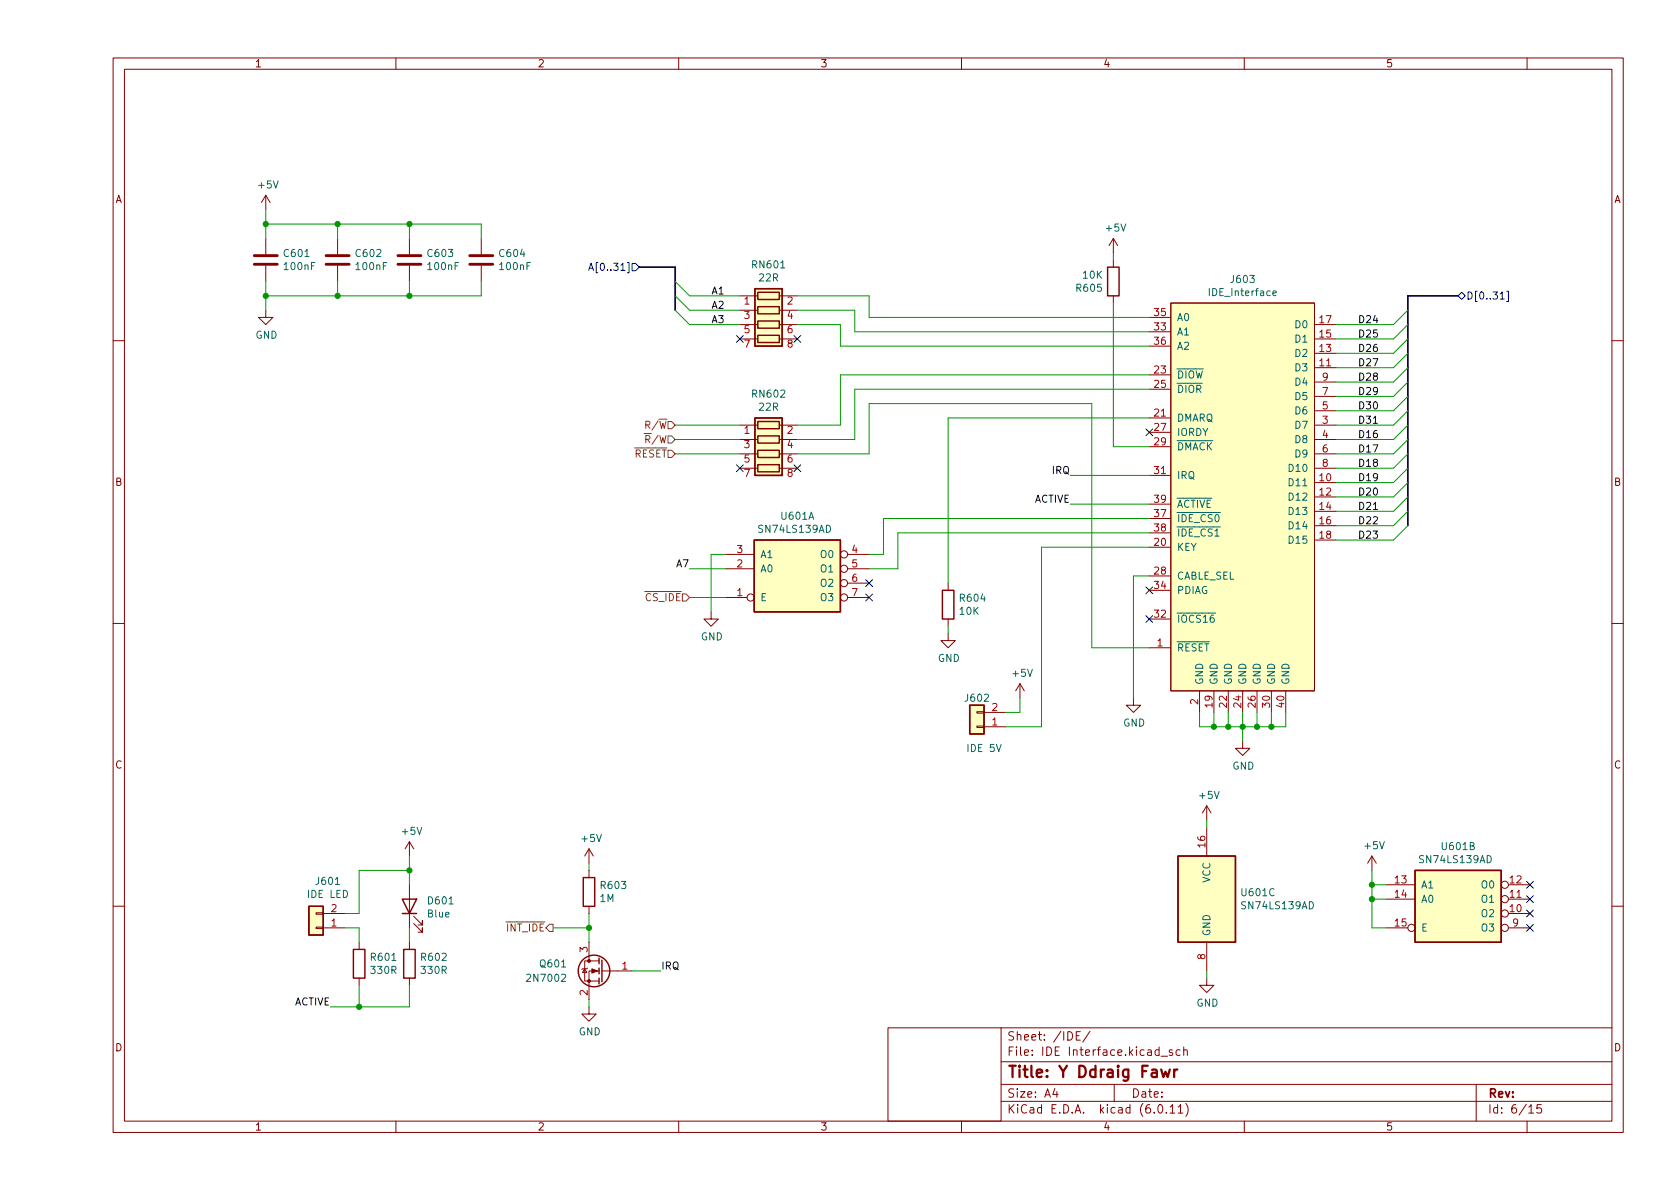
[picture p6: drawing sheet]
<svg xmlns="http://www.w3.org/2000/svg" width="297mm" height="210mm" viewBox="0 0 297 210" stroke-linecap="round" stroke-linejoin="round" font-family="sans-serif">
<g fill="none" stroke="#840000" stroke-width=".18">
<path d="M20 10.2h267v190.1h-267zM22 12.2h263v186.1h-263zM70 10.2v2M120 10.2v2M170 10.2v2M220 10.2v2M270 10.2v2M47 34.5v2.6M47 34.5l-.8 1.3M47 34.5l.8 1.3M47 54.9v1.2h1.3l-1.3 1.3-1.3-1.3h1.3M47 42.2v2.8"/>
<path d="M47 47v2.8M59.7 42.2v2.8M59.7 47v2.8M72.4 42.2v2.8M72.4 47v2.8M85.1 42.2v2.8M85.1 47v2.8M130.8 59.9h3.2M130.8 57.4h3.2M130.8 52.3h3.2M130.8 54.9h3.2M137.8 59.9h3.2"/>
<path d="M137.8 57.4h3.2M137.8 52.3h3.2M137.8 54.9h3.2M196.8 42.2v2.5M196.8 46v1.2M196.8 52.3v1.3M196.8 42.2l-.7 1.2M196.8 42.2l.8 1.2M203.2 58.7h3.8M203.2 56.1h3.8M207 53.6h25.4v68.6h-25.4zM232.4 59.9h3.8"/>
<path d="M232.4 57.4h3.8M20 60.2h2M130.8 75.2h3.2M130.8 77.7h3.2M137.8 75.2h3.2M137.8 77.7h3.2M203.2 73.9h3.8M203.2 66.3h3.8M203.2 68.8h3.8M203.2 76.4h3.8M203.2 79h3.8M203.2 61.2h3.8"/>
<path d="M232.4 75.2h3.8M232.4 77.7h3.8M232.4 65h3.8M232.4 62.5h3.8M232.4 72.6h3.8M232.4 70.1h3.8M232.4 67.6h3.8M285 60.2h2M128.3 98h5M130.8 80.3h3.2M130.8 82.8h3.2M137.8 80.3h3.2"/>
<path d="M137.8 82.8h3.2M149.9 98h3.8M203.2 96.8h3.8M203.2 84.1h3.8M203.2 91.7h3.8M203.2 94.2h3.8M203.2 89.1h3.8M232.4 80.3h3.8M232.4 82.8h3.8M232.4 85.3h3.8M232.4 87.9h3.8M232.4 90.4h3.8"/>
<path d="M232.4 93h3.8M232.4 95.5h3.8M20 110.2h2M125.7 108.2v1.3h1.3l-1.3 1.2-1.2-1.2h1.2M128.3 105.7h3.8M128.3 100.6h5M149.9 105.7h3.8M149.9 100.6h3.8M149.9 103.1h3.8M167.6 112v1.3h1.3l-1.3 1.2-1.2-1.2h1.2M167.6 103.1v1.3M167.6 109.5v1.2"/>
<path d="M203.2 114.5h3.8M203.2 101.8h3.8M203.2 109.5h3.8M203.2 104.4h3.8M285 110.2h2M172.7 125.9h1.3v.2h-1.3zM172.7 128.4h1.3v.2h-1.3zM174 128.5h3.8M174 126h3.8M180.3 120.9l-.7 1.3M180.3 120.9v2.5M180.3 120.9l.8 1.3"/>
<path d="M200.4 123.4v1.3h1.3l-1.3 1.3-1.3-1.3h1.3M212.1 122.2v3.8M214.6 122.2v3.8M217.2 122.2v3.8M219.7 131.1v1.2h1.3l-1.3 1.3-1.3-1.3h1.3M219.7 122.2v3.8M222.2 122.2v3.8M224.8 122.2v3.8M227.3 122.2v3.8M72.4 148.8v2.6M72.4 156.5v7.6M72.4 148.8l-.8 1.3"/>
<path d="M72.4 148.8l.8 1.3M104.1 150.1v2.5M104.1 153.9v1.3M104.1 150.1l-.7 1.3M104.1 150.1l.8 1.3M213.4 142.5l-.8 1.3M213.4 142.5v2.5M213.4 146.3v5.1M213.4 142.5l.7 1.3M242.6 151.4l-.8 1.2M242.6 151.4v2.5M242.6 151.4l.7 1.2"/>
<path d="M245.1 159h5.1M245.1 156.5h5.1M266.7 159h3.8M266.7 156.5h3.8M20 160.2h2M55.9 161.4h1.2v.3h-1.2zM55.9 164h1.2v.2h-1.2zM57.1 161.5h3.9M57.1 164.1h3.9M63.5 166.6v1.3M63.5 173v1.2M72.4 166.6v1.3"/>
<path d="M72.4 173v1.2M73.2 163.3l1.5 1.5v-.7v.7h-.8M73.2 162l1.5 1.6v-.8v.8h-.8M103.4 171.3l.4 .7h-.8zM103.9 171.2l-.1 .1h-.8l-.1 .1M104.1 178v1.3h1.3l-1.3 1.3-1.2-1.3h1.2M104.1 160.3v1.2M104.1 166.6v3.3M105.9 171.7h-1.8v5.1M105.9 169.9h-2.5v3.6h2.5M106.4 171.7h5.4M213.4 173v1.2h1.2l-1.2 1.3-1.3-1.3h1.3"/>
<path d="M213.4 166.6v5.1M245.1 164.1h3.8M266.7 161.5h3.8M266.7 164.1h3.8M285 160.2h2M70 198.3v2M120 198.3v2M157 181.8h20v16.5h-20zM170 198.3v2M177 194.8h108M177 191.8h108M177 187.8h108"/>
<path d="M177 181.8h108M182.5 186.5v.1M182.5 185.7v.1M184.6 183.8v.1M184.6 183v.1M192.7 182.4l-1.3 1.9M197 191.8v3M208.6 185.7l-.4-.1-.3 .3v.4l.2 .3h.5M209.3 185.8l.2-.2 .4 .1v.9M209.3 185.1v1.5M209.6 195.1a1.72 1.72 0 0 1 0 2.3M220 198.3v2"/>
<path d="M261 191.8v6.5M270 198.3v2M272.5 195.3h-.7l-.1 .7 .2-.1 .5 .1 .2 .2-.1 .5-.2 .1-.6-.1"/>
<circle cx="149.2" cy="98" r=".63"/>
<circle cx="132.7" cy="105.7" r=".63"/>
<circle cx="149.2" cy="100.6" r=".63"/>
<circle cx="149.2" cy="103.1" r=".63"/>
<circle cx="149.2" cy="105.7" r=".63"/>
<circle cx="266.1" cy="159" r=".63"/>
<circle cx="266.1" cy="156.5" r=".63"/>
<circle cx="249.6" cy="164.1" r=".63"/>
<circle cx="266.1" cy="161.5" r=".63"/>
<circle cx="266.1" cy="164.1" r=".63"/>
</g>
<path d="M45 46.7h4M45 45.2h4M57.7 46.7h4M57.7 45.2h4M70.4 46.7h4M70.4 45.2h4M83.1 46.7h4M83.1 45.2h4" fill="none" stroke="#840000" stroke-width=".51"/>
<g fill="none" stroke="#006464" stroke-width=".18">
<path d="M48.3 32l.5 1.3 .4-1.3M198.2 39.6l.4 1.3 .4-1.3M53.9 45.4h.7M55.7 46.4h-.6v1.3M68.4 46.4h-.6v1.3M81.1 46.4h-.6v1.3M92.3 44l-.3 1h.8M93.8 46.4h-.6v1.3M138 47.4h.8M221 48.7h.8l-.5 .5 .4 .1v.6l-.2 .1-.5-.1M225.1 51.9l.6-.2-.1-.2-.4-.1-.1 .2v.6h.5M138 69.1l.5-.1 .3 .3-.8 .9h.8"/>
<path d="M208.1 65.2h4.7M213.2 77.9h1.3M146.1 92.9a.64 .64 0 0 1 .7 .6 .64 .64 0 0 1-.7 .6zM208.1 88.1h6.2M230.4 85.9h.7M173.7 105l-.3 .9h.8M181.7 118.3l.4 1.3 .4-1.3M208.1 113.5h5.7M208.1 108.4h6.8M174.1 122.9l.4-.2 .3 .4-.8 .9h.8M214.7 139.9l.4 1.3 .5-1.3M59.3 156.4h.7"/>
<path d="M73.7 146.3l.5 1.3 .4-1.3M79.4 159.9h.7M105.5 147.6l.4 1.2 .4-1.2M225.3 157.3a.6 .6 0 0 0-.9 .4 .6 .6 0 0 0 .6 .7l.3-.1M231.5 159.4a.64 .64 0 0 1 .7 .7 .64 .64 0 0 1-.7 .6zM243.9 148.8l.4 1.3 .5-1.3M260 149.6l.5-.1 .1-.2v-.2l-.6-.1v1.3h.4l.2-.2 .1-.3-.3-.2M263 151.3a.64 .64 0 0 1 .7 .6 .64 .64 0 0 1-.7 .7zM69.3 169.8h.7M99.3 172.4l.5-.1 .2 .3-.8 .9h.8M99.3 171h.7"/>
</g>
<g fill="none" stroke="#840000" stroke-width=".25">
<path d="M133.5 51h4.8v10.2h-4.8zM134 51.7h3.8v1.3h-3.8zM134 54.2h3.8v1.3h-3.8zM134 56.8h3.8v1.2h-3.8zM134 59.3h3.8v1.3h-3.8zM195.8 47.2h2.1v5.1h-2.1zM133.5 73.9h4.8v10.2h-4.8zM134 74.5h3.8v1.3h-3.8zM134 77.1h3.8v1.3h-3.8zM134 79.6h3.8v1.3h-3.8zM133.3 95.5h15.3v12.7h-15.3zM134 82.2h3.8v1.2h-3.8z"/>
<path d="M166.6 104.4h2.1v5.1h-2.1zM171.4 124.7h2.6v5.1h-2.6zM71.1 159h2.6l-1.3 2.5zM103.1 155.2h2.1v5.1h-2.1zM208.3 151.4h10.1v15.2h-10.1zM250.2 153.9h15.2v12.7h-15.2zM54.6 160.3h2.5v5h-2.5zM62.5 167.9h2v5.1h-2zM71.1 161.5h2.6M71.4 167.9h2v5.1h-2zM105.9 169.4v1M105.9 171.2v1"/>
<path d="M105.9 173v1M106.4 169.8v3.8"/>
<circle cx="105" cy="171.7" r="2.79"/>
</g>
<g fill="#ffffc2" stroke="#ffffc2" stroke-width=".18">
<path d="M250.2 153.9h15.2v12.7h-15.2z"/>
<path d="M171.4 124.7h2.6v5.1h-2.6z"/>
<path d="M133.5 73.9h4.8v10.2h-4.8z"/>
<path d="M207 53.6h25.4v68.6h-25.4z"/>
<path d="M133.5 51h4.8v10.2h-4.8z"/>
<path d="M133.3 95.5h15.3v12.7h-15.3z"/>
<path d="M54.6 160.3h2.5v5h-2.5z"/>
<path d="M208.3 151.4h10.1v15.2h-10.1z"/>
</g>
<g fill="none" stroke="#a90000" stroke-width=".18">
<path d="M131.7 55.1h.7l-.4 .4 .4 .2v.5l-.2 .1-.5-.1M131.7 52.9l.4-.4v1.3M132.4 57.6h-.6l-.1 .6 .2-.1h.4l.1 .2v.4l-.2 .2-.5-.2M139.3 52.6l.5-.1 .3 .4-.8 .9h.8M139.6 55l-.3 .9h.8M139.9 57.6l-.3 .1a.85 .85 0 0 0 0 1.2l.4-.2 .1-.4-.3-.2h-.3l-.2 .2M131.7 77.9h.7l-.4 .5 .4 .1v.6l-.2 .1-.5-.1M131.7 60.1h.8l-.5 1.3M131.7 75.7l.4-.3v1.2M139.3 75.5l.5-.1 .3 .3-.8 .9h.8M139.6 60.7l-.3-.3 .1-.1 .2-.2 .3 .1 .2 .2-.1 .2-.5 .1-.2 .2 .1 .4 .2 .1 .3-.1 .2-.1v-.3l-.3-.2M139.6 77.9l-.3 .9h.8"/>
<path d="M205.3 73.6h.8M234.6 64.7h.7M131.7 83h.8l-.5 1.3M132.4 80.5h-.6l-.1 .6 .2-.2 .4 .1 .1 .2v.4l-.2 .1-.5-.1M139.6 83.5l-.3-.2 .1-.2 .2-.1 .3 .1 .2 .1-.1 .2-.5 .2-.2 .2 .1 .3 .2 .2 .3-.1 .2-.2v-.2l-.3-.3M139.9 80.5h-.3a.85 .85 0 0 0 0 1.2l.4-.1 .1-.4-.3-.3-.3 .1-.2 .2M205.3 83.8h.8M268.2 158.7h.7"/>
</g>
<g fill="#840000" stroke="#840000" stroke-width=".18">
<path d="M104.6 171.3l1.1 .4-1.1 .4z"/>
<circle cx="104.1" cy="173.5" r=".25"/>
<circle cx="104.1" cy="169.9" r=".25"/>
</g>
<path d="M112.2 79.2h1.3M116.5 74.1h1.4M114 104.6h6.5M89.4 163h6.9" fill="none" stroke="#725600" stroke-width=".18"/>
<g fill="none" stroke="#000084" stroke-width=".18">
<path d="M109.8 47.8h.7M110.9 46.4h.3v1.8h-.3M111.8 46.6h.6l.6 .6-.6 .7h-.6zM130.2 59.3l1.2 1.2M131.4 59.3l-1.2 1.2M140.4 59.3l1.2 1.2M141.6 59.3l-1.2 1.2M257.8 52.3l.6-.6 .7 .6-.7 .7zM265.2 52.9h.8M266.4 51.5h.3v1.8h-.3M202.6 75.8l1.2 1.3M203.8 75.8l-1.2 1.3"/>
<path d="M130.2 82.2l1.2 1.2M131.4 82.2l-1.2 1.2M140.4 82.2l1.2 1.2M141.6 82.2l-1.2 1.2M153.1 102.5l1.2 1.2M153.1 105l1.2 1.3M154.3 102.5l-1.2 1.2M154.3 105l-1.2 1.3M202.6 108.9l1.2 1.2M202.6 103.8l1.2 1.2M203.8 108.9l-1.2 1.2M203.8 103.8l-1.2 1.2"/>
<path d="M269.9 155.8l1.2 1.3M269.9 158.4l1.2 1.2M271.1 155.8l-1.2 1.3M271.1 158.4l-1.2 1.2M269.9 160.9l1.2 1.2M269.9 163.5l1.2 1.2M271.1 160.9l-1.2 1.2M271.1 163.5l-1.2 1.2"/>
</g>
<path d="M242.8 74.9h.8M242.8 90.1h.8" fill="none" stroke="#0f0f0f" stroke-width=".18"/>
<path d="M113 47.2h6.4v7.7M257.8 52.3h-8.9v40.7" fill="none" stroke="#000084" stroke-width=".3"/>
<g fill="none" stroke="#009600" stroke-width=".18">
<path d="M47 39.6h38.1v2.6M47 37.1v5.1M59.7 39.6v2.6M72.4 39.6v2.6M47 49.8v5.1M59.7 49.8v2.5M72.4 49.8v2.5M85.1 49.8v2.5h-38.1M119.4 54.9l2.5 2.5h8.9M119.4 49.8l2.5 2.5h8.9M119.4 52.3l2.5 2.6h8.9M141 57.4h7.6v3.8h54.6"/>
<path d="M141 52.3h12.7v3.8h49.5M141 54.9h10.1v3.8h52.1M196.8 44.7v1.3M196.8 53.6v25.4h6.4M248.9 54.9l-2.5 2.5h-10.2M248.9 57.4l-2.5 2.5h-10.2M248.9 59.9l-2.5 2.6h-10.2M119.4 77.7h11.4M119.4 75.2h11.4M203.2 68.8h-52.1v8.9h-10.1M203.2 66.3h-54.6v8.9h-7.6M203.2 73.9h-35.6v29.2"/>
<path d="M248.9 77.7l-2.5 2.6h-10.2M248.9 75.2l-2.5 2.5h-10.2M248.9 72.6l-2.5 2.6h-10.2M248.9 62.5l-2.5 2.5h-10.2M248.9 67.6l-2.5 2.5h-10.2M248.9 65l-2.5 2.6h-10.2M248.9 70.1l-2.5 2.5h-10.2M119.4 80.3h11.4M128.3 98h-2.6v10.2M141 80.3h12.7v-8.9h39.3v43.1h10.2M189.2 89.1h14M189.2 84.1h14"/>
<path d="M203.2 91.7h-47v6.3h-2.5M203.2 94.2h-44.5v6.4h-5M203.2 96.8h-19.1v31.7h-6.3M248.9 80.3l-2.5 2.5h-10.2M248.9 82.8l-2.5 2.5h-10.2M248.9 90.4l-2.5 2.6h-10.2M248.9 93l-2.5 2.5h-10.2M248.9 85.3l-2.5 2.6h-10.2M248.9 87.9l-2.5 2.5h-10.2M121.9 105.7h6.4M121.9 100.6h6.4M167.6 110.7v1.3"/>
<path d="M203.2 101.8h-2.8v21.6M180.3 123.4v2.6h-2.5M212.1 126v2.5h15.2v-2.5M214.6 126v2.5M217.2 126v2.5M219.7 126v5.1M222.2 126v2.5M224.8 126v2.5M72.4 151.4v5.1M72.4 153.9h-8.9v7.6h-2.5M104.1 152.6v1.3M213.4 145v1.3"/>
<path d="M242.6 153.9v10.2h2.5M242.6 156.5h2.5M242.6 159h2.5M61 164.1h2.5v2.5M63.5 174.2v3.8M72.4 164.1v2.5M72.4 174.2v3.8h-14M97.8 164.1h6.3M104.1 161.5v5.1M104.1 176.8v1.2M111.8 171.7h5M213.4 171.7v1.3"/>
</g>
<g fill="#009600" stroke="#009600" stroke-width=".18">
<circle cx="72.4" cy="39.6" r=".46"/>
<circle cx="59.7" cy="39.6" r=".46"/>
<circle cx="59.7" cy="52.3" r=".46"/>
<circle cx="47" cy="39.6" r=".46"/>
<circle cx="47" cy="52.3" r=".46"/>
<circle cx="72.4" cy="52.3" r=".46"/>
<circle cx="72.4" cy="153.9" r=".46"/>
<circle cx="63.5" cy="178" r=".46"/>
<circle cx="104.1" cy="164.1" r=".46"/>
<circle cx="214.6" cy="128.5" r=".46"/>
<circle cx="217.2" cy="128.5" r=".46"/>
<circle cx="224.8" cy="128.5" r=".46"/>
<circle cx="219.7" cy="128.5" r=".46"/>
<circle cx="242.6" cy="159" r=".46"/>
<circle cx="222.2" cy="128.5" r=".46"/>
<circle cx="242.6" cy="156.5" r=".46"/>
</g>
<g font-size="2.8" fill="#840000">
<text x="178" y="191.2">Title:</text>
<text x="187.3" y="191.2">Y Ddraig</text>
<text x="202.4" y="191.2">Fawr</text>
</g>
<g font-size="2.1" fill="#840000">
<text x="178" y="184.5">Sheet:</text>
<text x="186.2" y="184.5">/IDE/</text>
<text x="178" y="187.2">File:</text>
<text x="184.1" y="187.2">IDE Interface.kicad_sch</text>
<text x="178" y="197.4">KiCad</text>
<text x="178" y="194.6">Size:</text>
<text x="184.7" y="194.6">A4</text>
<text x="185.7" y="197.4">E.D.A.</text>
<text x="194.6" y="197.4">kicad</text>
<text x="200" y="194.6">Date:</text>
<text x="201.8" y="197.4">(6.0.11)</text>
<text x="263" y="194.6">Rev:</text>
<text x="263" y="197.4">Id:</text>
<text x="267.1" y="197.4">6/15</text>
</g>
<g font-size="1.8" fill="#840000">
<text x="45" y="12.3">1</text>
<text x="95" y="12.3">2</text>
<text x="145" y="12.3">3</text>
<text x="195" y="12.3">4</text>
<text x="245" y="12.3">5</text>
<text x="20.4" y="36.3">A</text>
<text x="285.4" y="36.3">A</text>
<text x="20.3" y="86.3">B</text>
<text x="285.3" y="86.3">B</text>
<text x="20.3" y="136.3">C</text>
<text x="285.3" y="136.3">C</text>
<text x="20.3" y="186.3">D</text>
<text x="285.3" y="186.3">D</text>
<text x="45" y="200.3">1</text>
<text x="95" y="200.3">2</text>
<text x="145" y="200.3">3</text>
<text x="195" y="200.3">4</text>
<text x="245" y="200.3">5</text>
</g>
<g font-size="1.8" fill="#006464">
<text x="45.4" y="33.7">+5V</text>
<text x="195.2" y="41.3">+5V</text>
<text x="49.9" y="45.8">C601</text>
<text x="62.6" y="45.8">C602</text>
<text x="75.3" y="45.8">C603</text>
<text x="88" y="45.8">C604</text>
<text x="132.7" y="47.8">RN601</text>
<text x="49.9" y="48.1">100nF</text>
<text x="62.6" y="48.1">100nF</text>
<text x="75.3" y="48.1">100nF</text>
<text x="88" y="48.1">100nF</text>
<text x="134" y="50.1">22R</text>
<text x="190" y="52">R605</text>
<text x="191.2" y="49.7">10K</text>
<text x="213.4" y="52.7">IDE_Interface</text>
<text x="217.3" y="50.4">J603</text>
<text x="208" y="59.7">A1</text>
<text x="208" y="57.2">A0</text>
<text x="228.8" y="58.4">D0</text>
<text x="45.1" y="60.3">GND</text>
<text x="208" y="62.2">A2</text>
<text x="228.8" y="63.5">D2</text>
<text x="228.8" y="61">D1</text>
<text x="132.7" y="70.7">RN602</text>
<text x="208" y="67.3">~{DIOW}</text>
<text x="208" y="69.9">~{DIOR}</text>
<text x="228.8" y="66">D3</text>
<text x="228.8" y="71.1">D5</text>
<text x="228.8" y="68.6">D4</text>
<text x="134" y="73">22R</text>
<text x="208" y="74.9">DMARQ</text>
<text x="208" y="77.5">IORDY</text>
<text x="228.8" y="76.2">D7</text>
<text x="228.8" y="73.7">D6</text>
<text x="208" y="80">~{DMACK}</text>
<text x="227.6" y="83.8">D10</text>
<text x="228.8" y="78.7">D8</text>
<text x="228.8" y="81.3">D9</text>
<text x="208" y="85.1">IRQ</text>
<text x="227.6" y="86.4">D11</text>
<text x="227.6" y="88.9">D12</text>
<text x="133.8" y="94.6">SN74LS139AD</text>
<text x="137.9" y="92.3">U601A</text>
<text x="208" y="92.7">~{IDE_CS0}</text>
<text x="208" y="95.3">~{IDE_CS1}</text>
<text x="208" y="90.2">~{ACTIVE}</text>
<text x="227.6" y="91.4">D13</text>
<text x="227.6" y="94">D14</text>
<text x="134.4" y="101.6">A0</text>
<text x="134.4" y="99.1">A1</text>
<text x="144.9" y="99.1">O0</text>
<text x="144.9" y="101.6">O1</text>
<text x="208" y="97.8">KEY</text>
<text x="227.6" y="96.5">D15</text>
<text x="134.4" y="106.7">E</text>
<text x="144.9" y="104.1">O2</text>
<text x="144.9" y="106.7">O3</text>
<text x="169.4" y="106.8">R604</text>
<text x="208" y="102.9">CABLE_SEL</text>
<text x="208" y="105.4">PDIAG</text>
<text x="123.8" y="113.6">GND</text>
<text x="169.4" y="109.1">10K</text>
<text x="208" y="110.5">~{IOCS16}</text>
<text x="165.8" y="117.4">GND</text>
<text x="208" y="115.6">~{RESET}</text>
<text x="170.3" y="124.5">J602</text>
<text x="178.7" y="120.1">+5V</text>
<text x="213.1" y="121.2" transform="rotate(-90 213.1 121.2)">GND</text>
<text x="215.7" y="121.2" transform="rotate(-90 215.7 121.2)">GND</text>
<text x="218.2" y="121.2" transform="rotate(-90 218.2 121.2)">GND</text>
<text x="220.7" y="121.2" transform="rotate(-90 220.7 121.2)">GND</text>
<text x="223.3" y="121.2" transform="rotate(-90 223.3 121.2)">GND</text>
<text x="225.8" y="121.2" transform="rotate(-90 225.8 121.2)">GND</text>
<text x="228.4" y="121.2" transform="rotate(-90 228.4 121.2)">GND</text>
<text x="198.5" y="128.9">GND</text>
<text x="170.8" y="133.4">IDE 5V</text>
<text x="217.8" y="136.5">GND</text>
<text x="211.7" y="141.7">+5V</text>
<text x="70.8" y="148">+5V</text>
<text x="102.5" y="149.3">+5V</text>
<text x="240.9" y="150.5">+5V</text>
<text x="250.7" y="153">SN74LS139AD</text>
<text x="254.6" y="150.7">U601B</text>
<text x="54.2" y="159.2">IDE LED</text>
<text x="55.6" y="156.8">J601</text>
<text x="75.4" y="160.3">D601</text>
<text x="105.9" y="157.6">R603</text>
<text x="105.9" y="159.9">1M</text>
<text x="214.4" y="156.2" transform="rotate(-90 214.4 156.2)">VCC</text>
<text x="219.2" y="158.9">U601C</text>
<text x="219.2" y="161.2">SN74LS139AD</text>
<text x="251.2" y="157.5">A1</text>
<text x="251.2" y="160">A0</text>
<text x="261.7" y="160">O1</text>
<text x="261.7" y="157.5">O0</text>
<text x="75.4" y="162.6">Blue</text>
<text x="214.4" y="165.6" transform="rotate(-90 214.4 165.6)">GND</text>
<text x="251.2" y="165.1">E</text>
<text x="261.7" y="162.6">O2</text>
<text x="261.7" y="165.1">O3</text>
<text x="65.3" y="170.3">R601</text>
<text x="65.3" y="172.6">330R</text>
<text x="74.2" y="170.3">R602</text>
<text x="74.2" y="172.6">330R</text>
<text x="92.8" y="174">2N7002</text>
<text x="95.2" y="171.5">Q601</text>
<text x="211.5" y="178.4">GND</text>
<text x="102.3" y="183.5">GND</text>
</g>
<g font-size="1.8" fill="#000084">
<text x="103.9" y="48.3">A[0..31]</text>
<text x="259.2" y="53.3">D[0..31]</text>
</g>
<g font-size="1.8" fill="#0f0f0f">
<text x="125.7" y="52.1">A1</text>
<text x="125.7" y="54.6">A2</text>
<text x="125.7" y="57.1">A3</text>
<text x="240" y="59.7">D25</text>
<text x="240" y="57.1">D24</text>
<text x="240" y="64.8">D27</text>
<text x="240" y="62.2">D26</text>
<text x="240" y="67.3">D28</text>
<text x="240" y="69.8">D29</text>
<text x="240" y="72.4">D30</text>
<text x="240" y="77.5">D16</text>
<text x="240" y="74.9">D31</text>
<text x="185.9" y="83.8">IRQ</text>
<text x="240" y="80">D17</text>
<text x="240" y="82.5">D18</text>
<text x="182.9" y="88.9">ACTIVE</text>
<text x="240" y="85.1">D19</text>
<text x="240" y="87.6">D20</text>
<text x="240" y="95.2">D23</text>
<text x="240" y="92.7">D22</text>
<text x="240" y="90.2">D21</text>
<text x="119.5" y="100.3">A7</text>
<text x="116.8" y="171.4">IRQ</text>
<text x="52.1" y="177.8">ACTIVE</text>
</g>
<g font-size="1.8" fill="#a90000">
<text x="131.4" y="54.6">1</text>
<text x="139" y="57.2">4</text>
<text x="203.8" y="58.4">33</text>
<text x="203.8" y="55.9">35</text>
<text x="233" y="59.7">15</text>
<text x="233" y="57.1">17</text>
<text x="203.8" y="61">36</text>
<text x="233" y="64.8">11</text>
<text x="233" y="62.2">13</text>
<text x="203.8" y="66">23</text>
<text x="203.8" y="68.6">25</text>
<text x="233.6" y="69.8">7</text>
<text x="233.6" y="67.3">9</text>
<text x="131.4" y="77.5">1</text>
<text x="203.8" y="73.7">21</text>
<text x="203.8" y="76.2">27</text>
<text x="233.6" y="74.9">3</text>
<text x="233.6" y="77.5">4</text>
<text x="233.6" y="72.4">5</text>
<text x="139" y="80">4</text>
<text x="203.8" y="78.7">29</text>
<text x="203.8" y="83.8">31</text>
<text x="233.6" y="80">6</text>
<text x="233.6" y="82.5">8</text>
<text x="203.8" y="88.9">39</text>
<text x="233" y="85.1">10</text>
<text x="233" y="87.6">12</text>
<text x="203.8" y="91.4">37</text>
<text x="203.8" y="94">38</text>
<text x="233" y="90.2">14</text>
<text x="233" y="92.7">16</text>
<text x="233" y="95.2">18</text>
<text x="130.1" y="100.3">2</text>
<text x="130.1" y="97.8">3</text>
<text x="150.4" y="97.8">4</text>
<text x="150.4" y="100.3">5</text>
<text x="203.8" y="96.5">20</text>
<text x="203.8" y="101.6">28</text>
<text x="130.1" y="105.4">1</text>
<text x="150.4" y="102.9">6</text>
<text x="150.4" y="105.4">7</text>
<text x="203.8" y="104.1">34</text>
<text x="203.8" y="109.2">32</text>
<text x="204.4" y="114.3">1</text>
<text x="175.2" y="125.7">2</text>
<text x="211.8" y="124.8" transform="rotate(-90 211.8 124.8)">2</text>
<text x="214.4" y="125.4" transform="rotate(-90 214.4 125.4)">19</text>
<text x="216.9" y="125.4" transform="rotate(-90 216.9 125.4)">22</text>
<text x="219.5" y="125.4" transform="rotate(-90 219.5 125.4)">24</text>
<text x="222" y="125.4" transform="rotate(-90 222 125.4)">26</text>
<text x="224.5" y="125.4" transform="rotate(-90 224.5 125.4)">30</text>
<text x="227.1" y="125.4" transform="rotate(-90 227.1 125.4)">40</text>
<text x="175.2" y="128.3">1</text>
<text x="213.1" y="150.1" transform="rotate(-90 213.1 150.1)">16</text>
<text x="58.4" y="161.3">2</text>
<text x="246.4" y="156.2">13</text>
<text x="246.4" y="158.7">14</text>
<text x="266.7" y="161.3">10</text>
<text x="266.7" y="158.7">11</text>
<text x="266.7" y="156.2">12</text>
<text x="58.4" y="163.8">1</text>
<text x="246.4" y="163.8">15</text>
<text x="267.3" y="163.8">9</text>
<text x="103.9" y="168.6" transform="rotate(-90 103.9 168.6)">3</text>
<text x="109.8" y="171.4">1</text>
<text x="213.1" y="169.8" transform="rotate(-90 213.1 169.8)">8</text>
<text x="103.9" y="176.2" transform="rotate(-90 103.9 176.2)">2</text>
</g>
<g font-size="1.8" fill="#725600">
<text x="113.8" y="76.2">R/~{W}</text>
<text x="112.1" y="81.3">~{RESET}</text>
<text x="113.8" y="78.7">~{R}/W</text>
<text x="113.9" y="106.7">~{CS_IDE}</text>
<text x="89.4" y="165.1">~{INT_IDE}</text>
</g>
</svg>
